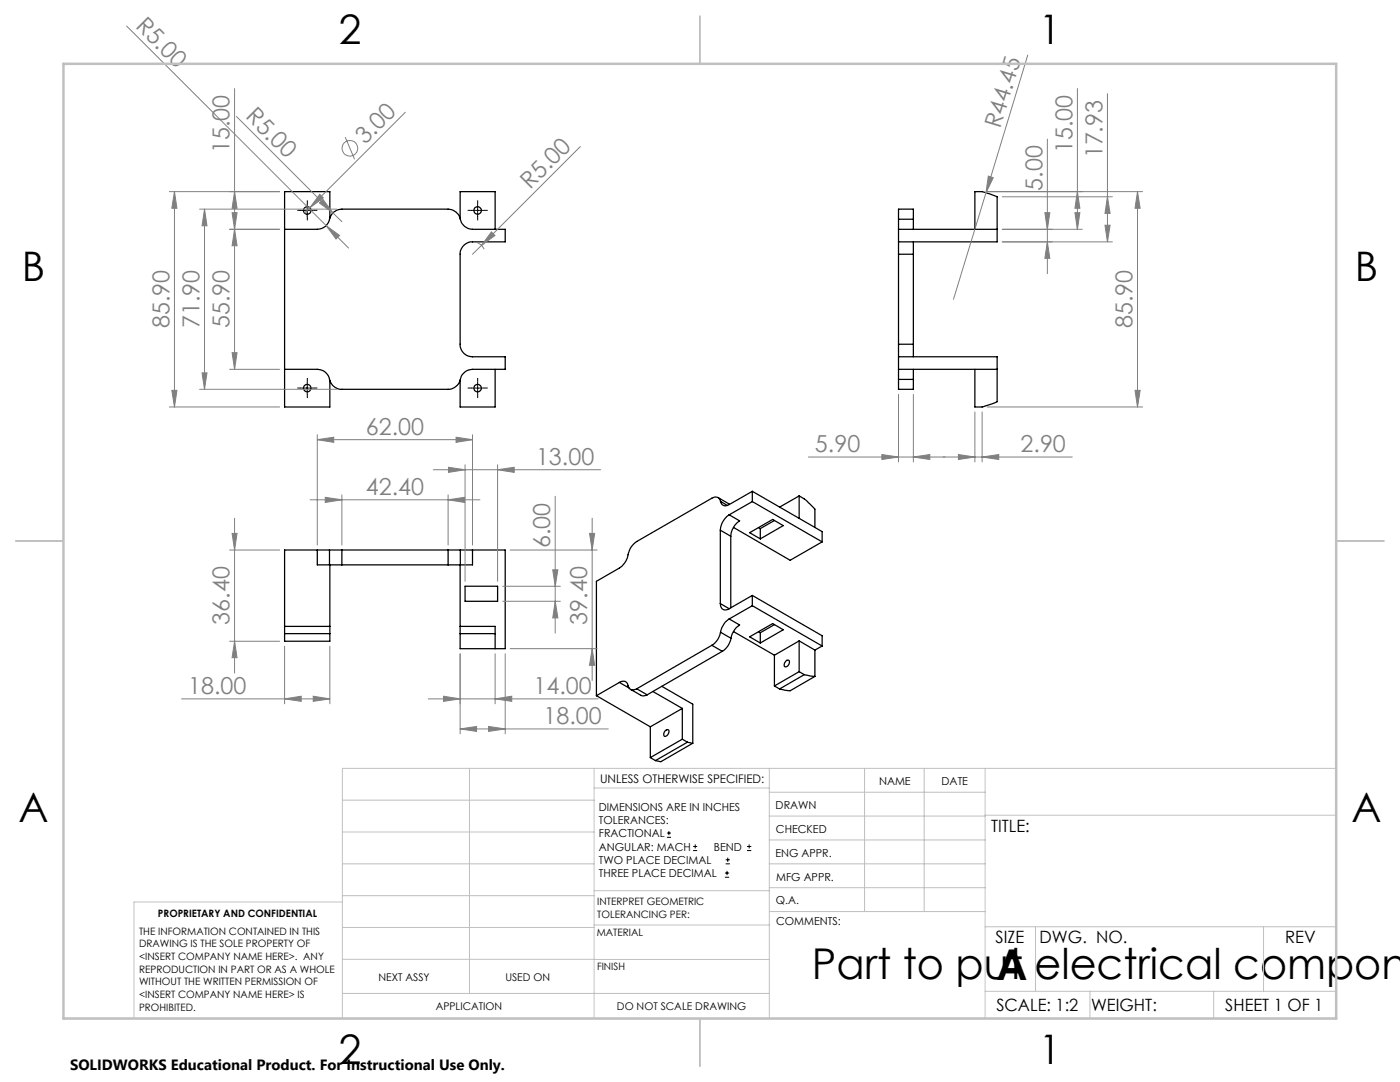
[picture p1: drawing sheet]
<svg xmlns="http://www.w3.org/2000/svg" width="279mm" height="216mm" viewBox="0 0 279 216" stroke-linecap="round" stroke-linejoin="round" font-family="sans-serif">
<g fill="none" stroke="#000" stroke-width=".25">
<path d="M56.8 45.8h6.5a2.57 2.57 0 0 0 2.6-2.4 2.48 2.48 0 0 1 2.3-1.7h21.2a2.85 2.85 0 0 1 2.7 2.7 2.69 2.69 0 0 0 2.2 1.4h6.5v2.5h-6.5a2.45 2.45 0 0 0-2.5 2.4v18a2.46 2.46 0 0 0 2.5 2.5h6.5v2.5h-6.5a2.85 2.85 0 0 0-2.6 2.6 2.56 2.56 0 0 1-2.3 1.4h-21.2a2.57 2.57 0 0 1-2.5-2.3 2.51 2.51 0 0 0-2.4-1.7h-6.5M65.8 43.5v-5.3h-9v43h9v-5.3M91.8 43.5v-5.3h7v7.6M179.3 48.3v2.4M179.3 43.7v2.1M179.3 43.7v-2h3v2M179.3 45.8h19.7M179.3 45.8v2.5M179.3 50.7v18M179.3 50.7h3M179.3 43.7h3M182.3 48.3v2.4"/>
<path d="M182.3 43.7v2.1M182.3 50.7v18M194.6 45.8v-7.6a6.5 6.5 0 0 1 3 .5l1.4 .6v9h-19.7M98.8 73.7v7.5h-7v-5.3M179.3 71.2h19.7v9l-1.8 .7a5.3 5.3 0 0 1-2.6 .3v-7.5M179.3 68.7v2.5M179.3 73.7v2M179.3 75.7v2h3v-2M179.3 73.7h19.7M179.3 71.2v2.5M179.3 68.7h3M179.3 75.7h3"/>
<path d="M182.3 68.7v2.5M182.3 73.7v2M143.3 99.3l2.3 1.3M150.1 98l-4.6 2.7a1.05 1.05 0 0 1-1.7-.7M150.1 98v2.1M150.1 98l14 8.1v2M159.5 99l1.3 .8 1.8 1.8v3.7M159.5 99v4.4M159.5 99l-3.9 2.2M63.3 109.7h2.5M63.3 109.7v3h2.5M63.3 109.7h-6.5v16.7"/>
<path d="M65.8 109.7h2.4M65.8 112.7h2.4M65.8 109.7v3M65.8 112.7v13.7M68.2 109.7v3M68.2 109.7h21.2M68.2 112.7h21.2M89.4 109.7h2.5M89.4 109.7v3M91.9 109.7h2.4M91.9 109.7l-.1 16.7M92.8 117h6.5v3h-6.5z"/>
<path d="M94.3 109.7h6.5v19.7h-9v-3M94.3 109.7v3h-4.9M143.8 105.8v14.6M143.8 105.8l2 1.2M143.8 100a1.04 1.04 0 0 0-1.7-.6l-15 8.7a4.3 4.3 0 0 0-1.9 3.2 4.3 4.3 0 0 1-1.6 2l-4.6 2.7v22.8M143.8 100l1.4 .9M145.5 102.7a4.1 4.1 0 0 0-1.7 3.1M145.5 102.7l2.1 1.2a4.1 4.1 0 0 0-1.8 3.1M145.8 107v14.3M146.4 105.2l11.3 6.6 6.4-3.7M149.6 106.3l4.6-2.7 2.1 1.3-4.6 2.6zM150.1 118.8v2.1"/>
<path d="M150.1 100.1l-4.6 2.6M150.1 118.8l-4.6 2.7M150.1 118.8l14 8.1v2M150.1 100.1l14 8M151.4 105.3l.3 .2M151.7 105.5v2M154.6 103.9l-2.9 1.6M56.8 126.4v1.6h9v-1.6M56.8 126.4h9M56.8 125h9M91.8 125h7v1.4M91.8 126.4h7"/>
<path d="M98.8 126.4v3M119 138.8l10.8 6.2M123.6 136.2a1.07 1.07 0 0 1 1.2-.2 1.07 1.07 0 0 1 .6 1 1.01 1.01 0 0 0 1.7 .4M123.6 136.2l-4.6 2.6M123.6 136.2l1.9 1.1M125.8 137.5l2.3 1.3h.6l.5-.2M127.1 137.4l2.1 1.2M130.3 138l5.9 3.4M132.1 136.9l6.2 3.6v7.8M142.1 128.8l-15 8.6M142.1 128.8l2 1.2M143.8 120.4a1.07 1.07 0 0 0 .5 1.2 1.07 1.07 0 0 0 1.2-.1"/>
<path d="M143.8 120.4l1.7 1.1M143.8 126.2a3.8 3.8 0 0 1-1.7 2.6M143.8 126.2l2.1 1.2M144.1 130l-14.9 8.6M145.5 123.5a4.1 4.1 0 0 0-1.7 2.7M145.5 123.5l2.1 1.2a4.1 4.1 0 0 0-1.7 2.7M145.9 127.4a3.8 3.8 0 0 1-1.8 2.6M146.4 126l8.2 4.7M149.6 127.1l4.6-2.7 2.1 1.3-4.6 2.6zM150.1 120.9l-4.6 2.6M150.1 120.9l14 8M151.4 126l.3 .3"/>
<path d="M151.7 126.3v2M154.6 130.7v6.2M154.6 136.9l1 .6M154.6 124.6l-2.9 1.7M156.9 131.9a.4 .4 0 0 1 .6-.1 .4 .4 0 0 1 0 .6 .67 .67 0 0 1-1 .5l.1-.6zM159.5 127.9l3.1 1.8M159.5 127.9l-4.9 2.8M159.5 127.9v6.1M159.5 134l-4.9 2.9M159.5 134l1 .6M160.5 134.6l2.1 .4M160.5 134.6l-4.9 2.9"/>
<path d="M162.6 135l-4.9 2.8-2.1-.3M162.6 129.7v5.3M164.1 128.9l-1.5 .8M129.8 145v6.2M129.8 151.2l1 .6M132.7 145.9a.43 .43 0 0 1 .6-.3 .43 .43 0 0 1 .2 .7 .65 .65 0 0 1-1 .5v-.4zM136.2 147.5l1 .6M136.2 141.4v6.1M136.2 141.4l-6.4 3.6M136.2 147.5l-6.4 3.7M137.2 148.1l1.1 .2M137.2 148.1l-6.4 3.7"/>
<path d="M138.3 148.3l-6.4 3.7-1.1-.2"/>
<circle cx="61.3" cy="42" r=".75"/>
<circle cx="95.3" cy="42" r=".76"/>
<circle cx="61.3" cy="77.4" r=".74"/>
<circle cx="95.3" cy="77.4" r=".74"/>
</g>
<g fill="none" stroke="#808080" stroke-width=".2">
<path d="M25.3 5.2l39.8 39.8M46.8 17.7v56M205.1 11l-8.3 27.5M215 17.7v28.1M221 18.7v29.6M33.8 38.2h22M34.8 38.2l.5 3.4h-1zM34.8 38.2v43M46.8 38.2l.5 3.4h-1zM47.2 23.2l19.2 19.3M63.8 38.8l.7 .7-2.7 2zM64.5 39.8l1.9 2.7-2.7-2z"/>
<path d="M68.9 27.4l1.9 4.4M80.9 22.4l-20.1 20.1M115.8 29.2l-19.7 19.8M196.8 38.5l-6.5 21.2M197 38.2h31M197.2 35.1l1 .4-1.4 3zM200 39.3h22M209 27.8v26.8M215 38.2l.5 3.4h-1zM221 39.3l.5 3.3h-1zM227 38.2l.5 3.4h-1zM227 38.2v43"/>
<path d="M39.8 41.7h27.4M40.8 41.7l.5 3.3h-1zM40.8 41.7v36M45.8 45.8h10M46.3 42.4h1l-.5 3.4zM46.8 45.8l.5 3.2h-1zM65.1 45l2.7 2-.7 .7zM65.1 45l4.5 4.5M66.4 42.5l1.8 1.7M95.2 48.4a2.66 2.66 0 0 1 1.4 1.3M96.1 49l-1.8 1.7M98.1 46.3l.7 .7-2.7 2z"/>
<path d="M200 45.8h16M200 48.3h22M208.5 42.4h1l-.5 3.4zM209 48.3l.5 3.2h-1zM214.5 42.4h1l-.5 3.4zM220.5 44.9h1l-.5 3.4zM34.3 77.9h1l-.5 3.3zM39.8 77.7h27.4M40.3 74.4h1l-.5 3.3zM45.8 73.7h10M46.3 70.4h1l-.5 3.3zM179.3 78.7v13.5"/>
<path d="M182.3 78.7v13.5M226.5 77.9h1l-.5 3.3zM33.8 81.2h22M61.9 99.7h33.9M63.3 87.7l3.3-.5v1.1zM63.3 86.7v22.1M63.3 87.7h31M64.9 99.2l3.3 .5-3.3 .6zM68.2 98.7v10.1M86.5 93.7h33.4M89.4 99.7l3.3-.5v1.1zM89.4 98.7v10.1"/>
<path d="M89.5 93.2l3.3 .5-3.3 .6zM91 87.2l3.3 .5-3.3 .6zM92.8 92.7v23.3M94.3 86.7v22.1M99.3 93.7l3.3-.5v1.1zM99.3 92.7v23.3M110.8 99v27.3M161.3 91.2h52.7M176 90.7l3.3 .5-3.3 .5zM182.3 91.2l3.3-.5v1zM191.3 90.7l3.3 .5-3.3 .5zM194.6 82.2v10"/>
<path d="M196 91.2l3.3-.5v1zM196 82.2v10M197 81.2h31M45.8 109.7h10M46.3 106.4h1l-.5 3.3zM46.8 103.4v30.9M100.3 120h11.5M100.3 117h11.5M101.8 109.7h17.4M110.3 113.7h1l-.5 3.3zM110.8 120l.5 3.3h-1zM117.7 106.4h1l-.5 3.3z"/>
<path d="M118.2 103.4v32.4M36.2 139.5h29.6M45.8 128h10M46.8 128l.5 3.2h-1zM56.8 139.5l3.3-.6v1zM56.8 128.9v11.5M62.5 138.9l3.3 .6-3.3 .4zM65.8 128.9v11.5M85.5 139.5h33.9M88.5 138.9l3.3 .6-3.3 .4zM91.8 130.5v15.9M98.8 139.5l3.3-.6v1z"/>
<path d="M98.8 130.5v9.9M100.8 130.5v15.9M101.8 129.4h17.4M118.2 129.4l.5 3.4h-1zM91.8 145.5l3.3-.5v.9zM91.8 145.5h29.6M97.5 145l3.3 .5-3.3 .4z"/>
<circle cx="69.8" cy="29.6" r="1.56"/>
</g>
<g fill="none" stroke="#000" stroke-width=".2">
<path d="M60.1 42h2.4M61.3 40.7v2.6M94.1 42h2.5M95.3 40.7v2.6M60.1 77.4h2.4M61.3 76.2v2.5M94.1 77.4h2.5M95.3 76.2v2.5M133.1 167.1h.8M133.1 166.2h.8M133.5 165.8v.9M138.3 169.7h.8"/>
<path d="M138.3 168.9h.8M138.7 168.5v.8M144.7 175h.8M144.7 174.2h.8M144.8 172.4h.9M144.8 171.6h.9M145.1 173.8v.8M145.2 171.1v.9M149.1 169.7h.8M149.1 168.9h.8M149.5 168.5v.8"/>
</g>
<g fill="none" stroke="#000" stroke-width=".2" stroke-dasharray="15.2 1.3 1.3 1.3" stroke-linecap="butt">
<path d="M60.1 42h-.8M61.3 40.7v-.7M61.3 43.2v.8M62.6 42h.7M94.1 42h-.8M95.3 40.7v-.7M95.3 43.2v.8M96.6 42h.7M60.1 77.4h-.8M61.3 76.2v-.8M61.3 78.7v.7M62.6 77.4h.7"/>
<path d="M94.1 77.4h-.8M95.3 76.2v-.8M95.3 78.7v.7M96.6 77.4h.7"/>
</g>
<g fill="none" stroke="#c0c0c0" stroke-width=".2">
<path d="M68.3 159.7h50.3M93.7 153.3v44.9M118.6 153.3v49.9M118.6 157.2h34.9M153.5 153.3v49.9M153.5 158.1h43.1M172.5 153.3v28.6M184.4 153.3v28.6M196.6 153.3v49.9M266.7 153.3h-198.4v49.9M68.3 178.7h50.3M68.3 172.4h50.3"/>
<path d="M68.3 166h50.3M68.3 180h-41.6v23.2M118.6 177.7h35M153.5 167.6h43.1M153.5 162.8h43.1M153.5 172.4h43.1M153.5 177.1h43.1M196.6 162.7h70.1M68.3 198.2h85.2M68.3 191.4l85.2 .1M68.3 185.1h50.3M118.6 184.6h35"/>
<path d="M153.6 181.9h43M196.6 197.8h70.1M196.6 184.9h70.1M206.7 184.9v12.9M217.5 197.8v5.4M242.2 197.8v5.4M252.2 184.9v12.9"/>
</g>
<path d="M139.7 3.2v9.5M3.1 107.9h9.6M266.7 107.9h9.5M139.7 203.2v9.6" fill="none" stroke="#c0c0c0" stroke-width=".25"/>
<path d="M12.7 12.7h254v190.5h-254z" fill="none" stroke="#c0c0c0" stroke-width=".5"/>
<g fill="#808080">
<path d="M64.5 39.8l1.9 2.7-2.7-2z"/>
<path d="M65.1 45l2.7 2-.7 .7z"/>
<path d="M98.1 46.3l.7 .7-2.7 2z"/>
<path d="M63.8 38.8l.7 .7-2.7 2z"/>
<path d="M197.2 35.1l1 .4-1.4 3z"/>
<path d="M182.3 91.2l3.3-.5v1zM176 90.7l3.3 .5-3.3 .5zM62.5 138.9l3.3 .6-3.3 .4zM56.8 139.5l3.3-.6v1zM97.5 145l3.3 .5-3.3 .4zM91.8 145.5l3.3-.5v.9zM99.3 93.7l3.3-.5v1.1zM89.5 93.2l3.3 .5-3.3 .6z"/>
<path d="M88.5 138.9l3.3 .6-3.3 .4zM98.8 139.5l3.3-.6v1zM63.3 87.7l3.3-.5v1.1zM91 87.2l3.3 .5-3.3 .6zM64.9 99.2l3.3 .5-3.3 .6zM89.4 99.7l3.3-.5v1.1z"/>
<path d="M196 91.2l3.3-.5v1zM191.3 90.7l3.3 .5-3.3 .5z"/>
<path d="M46.3 42.4h1l-.5 3.4zM46.8 38.2l.5 3.4h-1zM46.8 128l.5 3.2h-1zM46.3 106.4h1l-.5 3.3zM110.8 120l.5 3.3h-1zM110.3 113.7h1l-.5 3.3z"/>
<path d="M209 48.3l.5 3.2h-1zM208.5 42.4h1l-.5 3.4z"/>
<path d="M221 39.3l.5 3.3h-1zM220.5 44.9h1l-.5 3.4z"/>
<path d="M34.8 38.2l.5 3.4h-1zM34.3 77.9h1l-.5 3.3zM46.8 45.8l.5 3.2h-1zM46.3 70.4h1l-.5 3.3zM40.8 41.7l.5 3.3h-1zM40.3 74.4h1l-.5 3.3zM215 38.2l.5 3.4h-1zM214.5 42.4h1l-.5 3.4zM227 38.2l.5 3.4h-1zM226.5 77.9h1l-.5 3.3zM117.7 106.4h1l-.5 3.3zM118.2 129.4l.5 3.4h-1z"/>
</g>
<g font-size="8.5">
<text x="162" y="195.4">Part to put electrical compon</text>
<text x="198.9" y="195.5">A</text>
</g>
<g font-size="8.1">
<text x="67.6" y="8.9">2</text>
<text x="207.3" y="8.9">1</text>
<text x="4.4" y="56.2">B</text>
<text x="270.4" y="56.2">B</text>
<text x="3.7" y="164.1">A</text>
<text x="269.7" y="164.1">A</text>
<text x="67.6" y="212.4">2</text>
<text x="207.3" y="212.4">1</text>
</g>
<g font-size="4.7" fill="#808080">
<text x="26.9" y="5.4" transform="rotate(45 26.9 5.4)">R5.00</text>
<text x="48.8" y="23.4" transform="rotate(45 48.8 23.4)">R5.00</text>
<text x="72.9" y="29" transform="rotate(-45 72.9 29)">3.00</text>
<text x="199.6" y="25.8" transform="rotate(-73 199.6 25.8)">R44.45</text>
<text x="45.8" y="30.6" transform="rotate(-90 45.8 30.6)">15.00</text>
<text x="214" y="30.6" transform="rotate(-90 214 30.6)">15.00</text>
<text x="220" y="31.6" transform="rotate(-90 220 31.6)">17.93</text>
<text x="105.8" y="37.8" transform="rotate(-45 105.8 37.8)">R5.00</text>
<text x="208" y="38.1" transform="rotate(-90 208 38.1)">5.00</text>
<text x="33.8" y="65.5" transform="rotate(-90 33.8 65.5)">85.90</text>
<text x="39.8" y="65.5" transform="rotate(-90 39.8 65.5)">71.90</text>
<text x="45.8" y="65.5" transform="rotate(-90 45.8 65.5)">55.90</text>
<text x="226" y="65.5" transform="rotate(-90 226 65.5)">85.90</text>
<text x="73" y="86.7">62.00</text>
<text x="107" y="92.7">13.00</text>
<text x="162.6" y="90.2">5.90</text>
<text x="203.7" y="90.2">2.90</text>
<text x="73" y="98.7">42.40</text>
<text x="109.8" y="109.3" transform="rotate(-90 109.8 109.3)">6.00</text>
<text x="45.8" y="124.6" transform="rotate(-90 45.8 124.6)">36.40</text>
<text x="117.2" y="124.6" transform="rotate(-90 117.2 124.6)">39.40</text>
<text x="37.6" y="138.4">18.00</text>
<text x="106.5" y="138.4">14.00</text>
<text x="108.5" y="144.4">18.00</text>
</g>
<g font-size="3.4">
<text x="197.8" y="166">TITLE:</text>
<text x="198.7" y="188.1">SIZE</text>
<text x="207.5" y="188.1">DWG. NO.</text>
<text x="256.5" y="188.2">REV</text>
<text x="198.8" y="201.7">SCALE: 1:2</text>
<text x="217.7" y="201.8">WEIGHT:</text>
<text x="244.5" y="201.7">SHEET 1 OF 1</text>
</g>
<text font-size="3" x="14" y="213.5">SOLIDWORKS Educational Product. For Instructional Use Only.</text>
<text font-size="2.4" x="119.8" y="156.2">UNLESS OTHERWISE SPECIFIED:</text>
<g font-size="2.2">
<text x="119.5" y="161.8">DIMENSIONS ARE IN INCHES</text>
<text x="154.8" y="161.4">DRAWN</text>
<text x="175.4" y="156.6">NAME</text>
<text x="187.9" y="156.7">DATE</text>
<text x="119.5" y="164.4">TOLERANCES:</text>
<text x="119.5" y="167.1">FRACTIONAL</text>
<text x="154.9" y="166.3">CHECKED</text>
<text x="119.5" y="169.7">ANGULAR: MACH</text>
<text x="119.5" y="172.4">TWO PLACE DECIMAL</text>
<text x="142.5" y="169.7">BEND</text>
<text x="154.8" y="170.9">ENG APPR.</text>
<text x="119.5" y="175">THREE PLACE DECIMAL</text>
<text x="154.9" y="175.7">MFG APPR.</text>
<text x="154.9" y="180.4">Q.A.</text>
<text x="154.9" y="184.6">COMMENTS:</text>
</g>
<g font-size="2.1">
<text x="75.5" y="195.7">NEXT ASSY</text>
<text x="100.9" y="195.7">USED ON</text>
<text x="86.9" y="201.5">APPLICATION</text>
<text x="123.1" y="201.6">DO NOT SCALE DRAWING</text>
</g>
<g font-size="2">
<text x="31.5" y="182.9">PROPRIETARY AND CONFIDENTIAL</text>
<text x="119.2" y="180.6">INTERPRET GEOMETRIC</text>
<text x="119.2" y="183.1">TOLERANCING PER:</text>
<text x="27.8" y="186.5">THE INFORMATION CONTAINED IN THIS</text>
<text x="27.8" y="189">DRAWING IS THE SOLE PROPERTY OF</text>
<text x="27.8" y="191.6">&lt;INSERT COMPANY NAME HERE&gt;. ANY</text>
<text x="119.1" y="186.7">MATERIAL</text>
<text x="27.8" y="194.1">REPRODUCTION IN PART OR AS A WHOLE</text>
<text x="27.8" y="196.6">WITHOUT THE WRITTEN PERMISSION OF</text>
<text x="119.1" y="193.5">FINISH</text>
<text x="27.8" y="199.1">&lt;INSERT COMPANY NAME HERE&gt; IS</text>
<text x="27.8" y="201.7">PROHIBITED.</text>
</g>
</svg>
